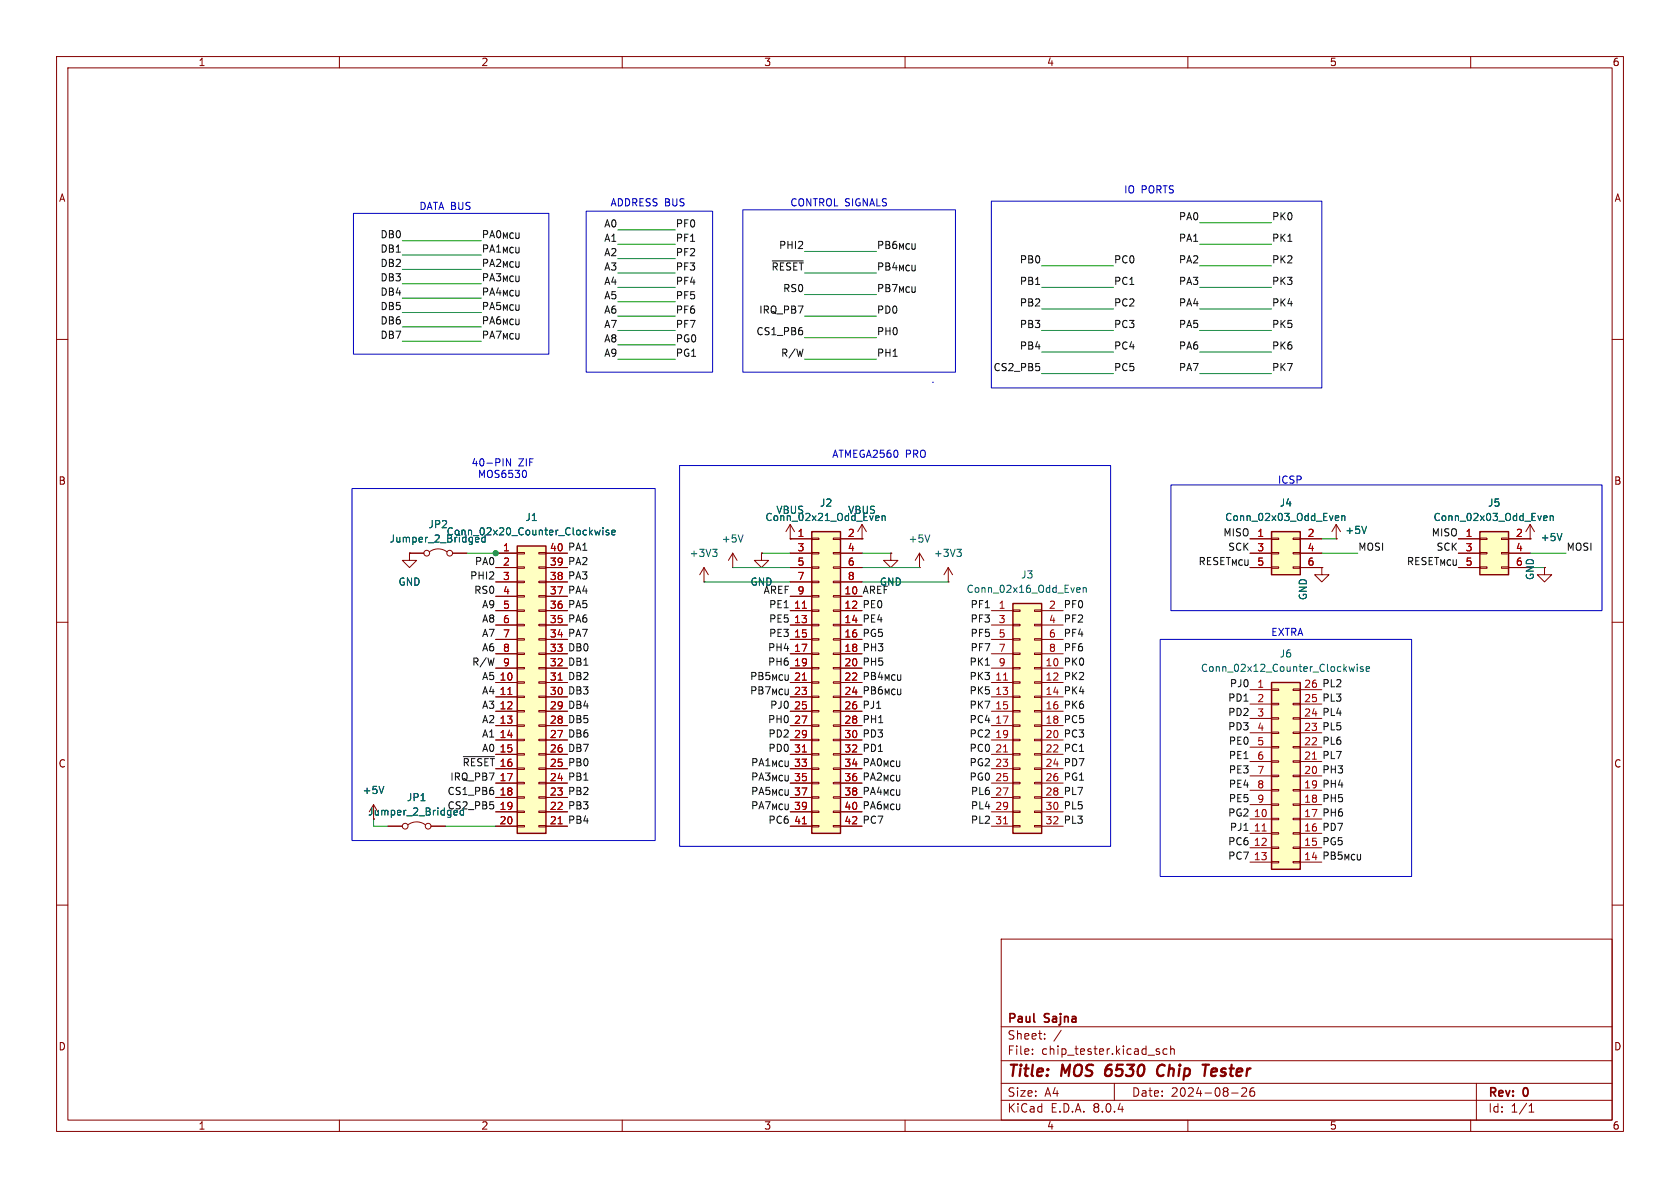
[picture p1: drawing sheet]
<svg xmlns="http://www.w3.org/2000/svg" width="297mm" height="210mm" viewBox="0 0 297 210" stroke-linecap="round" stroke-linejoin="round" font-family="sans-serif">
<g fill="none" stroke="#840000" stroke-width=".18">
<path d="M10 10h277v190h-277zM12 12h273v186h-273zM60 10v2M110 10v2M160 10v2M210 10v2M260 10v2M10 60h2M285 60h2M162.6 97.8l.7 1.3M162.6 97.8v2.5M162.6 97.8l-.8 1.3"/>
<path d="M10 110h2M162.6 100.3h.1M167.6 102.9h.1M167.6 100.3l.8 1.3M167.6 100.3v2.6M167.6 100.3l-.7 1.3M285 110h2M10 160h2M285 160h2M177 166h108v32h-108zM60 198v2M110 198v2"/>
<path d="M160 198v2M177 194.5h108M177 191.5h108M177 187.5h108M177 181.5h108M182.5 186.3v.1M182.5 185.5v.1M184.7 183.6v.1M184.7 182.8v.1M187.6 182.1l-1.3 2M197 191.5v3M204.6 185.9l.4 .1v.2l-.2 .2h-.3"/>
<path d="M204.6 185.4l.4 .1M206.3 185.5l-.4-.1-.3 .3v.4l.1 .2h.6M207 185.5l.2-.1 .3 .1 .1 .9M207 184.9v1.5M210 198v2M217.7 193.2h1.2M219.5 192.4l.6-.1 .2 .1 .1 .3-.9 1.1h.9M221.7 192.3a.59 .59 0 0 0-.7 .6v.6l.1 .2 .4 .1 .2-.1 .1-.5-.1-.3h-.5l-.2 .3M260 198v2M261 191.5v6.5M270.3 196.6h.9M270.3 195.5l.4-.4v1.5"/>
</g>
<path d="M195.6 188.7l-.3 1.1 .4 .4M195.6 189.1l-.2 .3M205.6 188.2a1.13 1.13 0 0 0-1 .7 1.13 1.13 0 0 0 .2 1.2l.3 .1 .5-.1M212.6 188.2h1.1M214.9 188.9l-.6 .1-.2 .9 .2 .3h.4M215.1 189.4l-1 .1" fill="none" stroke="#840000" stroke-width=".4"/>
<path d="M164.4 94.6l-.4 1.2M169.2 97.1h.7l-.4 .5M169.7 97.6l.2 .2v.3l-.2 .3" fill="none" stroke="#006464" stroke-width=".18"/>
<path d="M143.5 94h5.1v53.3h-5.1z" fill="#ffffc2"/>
<g fill="none" stroke="#840000" stroke-width=".18">
<path d="M139.7 95.3h3.8M139.7 97.8h3.8M143.5 97.7h1.3v.2h-1.3zM143.5 95.1h1.3v.3h-1.3zM147.3 97.7h1.3v.2h-1.3zM147.3 95.1h1.3v.3h-1.3zM148.6 95.3h3.8M148.6 97.8h3.8M139.7 105.4h3.8M139.7 108h3.8M139.7 110.5h3.8M139.7 113h3.8"/>
<path d="M139.7 115.6h3.8M139.7 118.1h3.8M139.7 100.3h3.8M139.7 102.9h3.8M143.5 118h1.3v.2h-1.3zM143.5 115.4h1.3v.3h-1.3zM143.5 112.9h1.3v.3h-1.3zM143.5 110.4h1.3v.2h-1.3zM143.5 107.8h1.3v.3h-1.3zM143.5 105.3h1.3v.2h-1.3zM143.5 102.7h1.3v.3h-1.3zM143.5 100.2h1.3v.3h-1.3z"/>
<path d="M147.3 118h1.3v.2h-1.3zM147.3 115.4h1.3v.3h-1.3zM147.3 112.9h1.3v.3h-1.3zM147.3 110.4h1.3v.2h-1.3zM147.3 107.8h1.3v.3h-1.3zM147.3 105.3h1.3v.2h-1.3zM147.3 102.7h1.3v.3h-1.3zM147.3 100.2h1.3v.3h-1.3zM148.6 105.4h3.8M148.6 108h3.8M148.6 110.5h3.8M148.6 113h3.8"/>
<path d="M148.6 115.6h3.8M148.6 118.1h3.8M148.6 100.3h3.8M148.6 102.9h3.8M139.7 120.7h3.8M139.7 123.2h3.8M139.7 125.7h3.8M139.7 128.3h3.8M139.7 130.8h3.8M139.7 133.4h3.8M139.7 135.9h3.8M139.7 138.4h3.8"/>
<path d="M143.5 138.3h1.3v.3h-1.3zM143.5 135.8h1.3v.2h-1.3zM143.5 133.2h1.3v.3h-1.3zM143.5 130.7h1.3v.2h-1.3zM143.5 128.1h1.3v.3h-1.3zM143.5 125.6h1.3v.3h-1.3zM143.5 123.1h1.3v.2h-1.3zM143.5 120.5h1.3v.3h-1.3zM147.3 138.3h1.3v.3h-1.3zM147.3 135.8h1.3v.2h-1.3zM147.3 133.2h1.3v.3h-1.3zM147.3 130.7h1.3v.2h-1.3z"/>
<path d="M147.3 128.1h1.3v.3h-1.3zM147.3 125.6h1.3v.3h-1.3zM147.3 123.1h1.3v.2h-1.3zM147.3 120.5h1.3v.3h-1.3zM148.6 120.7h3.8M148.6 123.2h3.8M148.6 125.7h3.8M148.6 128.3h3.8M148.6 130.8h3.8M148.6 133.4h3.8M148.6 135.9h3.8M148.6 138.4h3.8"/>
<path d="M139.7 141h3.8M139.7 143.5h3.8M139.7 146.1h3.8M143.5 145.9h1.3v.3h-1.3zM143.5 143.4h1.3v.2h-1.3zM143.5 140.8h1.3v.3h-1.3zM147.3 145.9h1.3v.3h-1.3zM147.3 143.4h1.3v.2h-1.3zM147.3 140.8h1.3v.3h-1.3zM148.6 141h3.8M148.6 143.5h3.8M148.6 146.1h3.8"/>
</g>
<path d="M143.5 94h5.1v53.3h-5.1z" fill="none" stroke="#840000" stroke-width=".25"/>
<path d="M141.8 107.5h.8M141.8 120.2h.8M141.8 132.9h.8M141.8 145.6h.8" fill="none" stroke="#a90000" stroke-width=".18"/>
<path d="M155 91.2h.3l.1 .3-.6 .1M155.3 92h-.3M155.9 91.3l.2-.1h.3l.1 .8M155.9 91.2v.8" fill="none" stroke="#006464" stroke-width=".18"/>
<path d="M179.1 106.7h5v40.6h-5z" fill="#ffffc2"/>
<g fill="none" stroke="#840000" stroke-width=".18">
<path d="M157.5 97.8v1.3h-1.3l1.3 1.2 1.2-1.2h-1.2M157.5 97.8h.1M175.3 108h3.8M175.3 118.1h3.8M175.3 110.5h3.8M175.3 113h3.8M175.3 115.6h3.8M179.1 118h1.2v.2h-1.2zM179.1 115.4h1.2v.3h-1.2zM179.1 112.9h1.2v.3h-1.2zM179.1 110.4h1.2v.2h-1.2zM179.1 107.8h1.2v.3h-1.2z"/>
<path d="M182.9 118h1.2v.2h-1.2zM182.9 115.4h1.2v.3h-1.2zM182.9 112.9h1.2v.3h-1.2zM182.9 110.4h1.2v.2h-1.2zM182.9 107.8h1.2v.3h-1.2zM184.1 108h3.9M184.1 118.1h3.9M184.1 110.5h3.9M184.1 113h3.9M184.1 115.6h3.9M273 100.3v1.3h1.3l-1.3 1.3-1.2-1.3h1.2M273 100.3h.1"/>
<path d="M175.3 120.7h3.8M175.3 123.2h3.8M175.3 125.7h3.8M175.3 128.3h3.8M175.3 130.8h3.8M175.3 133.4h3.8M175.3 135.9h3.8M175.3 138.4h3.8M179.1 138.3h1.2v.3h-1.2zM179.1 135.8h1.2v.2h-1.2zM179.1 133.2h1.2v.3h-1.2zM179.1 130.7h1.2v.2h-1.2z"/>
<path d="M179.1 128.1h1.2v.3h-1.2zM179.1 125.6h1.2v.3h-1.2zM179.1 123.1h1.2v.2h-1.2zM179.1 120.5h1.2v.3h-1.2zM182.9 138.3h1.2v.3h-1.2zM182.9 135.8h1.2v.2h-1.2zM182.9 133.2h1.2v.3h-1.2zM182.9 130.7h1.2v.2h-1.2zM182.9 128.1h1.2v.3h-1.2zM182.9 125.6h1.2v.3h-1.2zM182.9 123.1h1.2v.2h-1.2zM182.9 120.5h1.2v.3h-1.2z"/>
<path d="M184.1 120.7h3.9M184.1 123.2h3.9M184.1 125.7h3.9M184.1 128.3h3.9M184.1 130.8h3.9M184.1 133.4h3.9M184.1 135.9h3.9M184.1 138.4h3.9M175.3 141h3.8M175.3 143.5h3.8M175.3 146.1h3.8M179.1 145.9h1.2v.3h-1.2z"/>
<path d="M179.1 143.4h1.2v.2h-1.2zM179.1 140.8h1.2v.3h-1.2zM182.9 145.9h1.2v.3h-1.2zM182.9 143.4h1.2v.2h-1.2zM182.9 140.8h1.2v.3h-1.2zM184.1 141h3.9M184.1 143.5h3.9M184.1 146.1h3.9"/>
</g>
<path d="M179.1 106.7h5v40.6h-5z" fill="none" stroke="#840000" stroke-width=".25"/>
<path d="M177.4 120.2h.7M177.4 132.9h.7M177.4 145.6h.7" fill="none" stroke="#a90000" stroke-width=".18"/>
<path d="M190.5 103.9h.4l.1 .3-.7 .1M190.9 104.7h-.4M191.5 104l.2-.1h.3v.8M191.5 103.9v.8" fill="none" stroke="#006464" stroke-width=".18"/>
<path d="M261.6 94h5.1v7.6h-5.1z" fill="#ffffc2"/>
<g fill="none" stroke="#840000" stroke-width=".18">
<path d="M257.8 95.3h3.8M257.8 97.8h3.8M261.6 97.7h1.3v.2h-1.3zM261.6 95.1h1.3v.3h-1.3zM265.4 97.7h1.3v.2h-1.3zM265.4 95.1h1.3v.3h-1.3zM266.7 95.3h3.8M266.7 97.8h3.8M270.5 95.3h.1M270.5 92.7l-.8 1.3M270.5 92.7v2.6M270.5 92.7l.8 1.3"/>
<path d="M257.8 100.3h3.8M261.6 100.2h1.3v.3h-1.3zM265.4 100.2h1.3v.3h-1.3zM266.7 100.3h3.8M66 142.2l-.7 1.3M66 142.2v2.6M66 142.2l.8 1.3"/>
</g>
<path d="M261.6 94h5.1v7.6h-5.1z" fill="none" stroke="#840000" stroke-width=".25"/>
<path d="M273.1 91.2h.3l.1 .3-.6 .1M273.4 92h-.3M274 91.3l.2-.1h.3l.1 .8M274 91.2v.8M276.1 94.3l-.4 1.3M67.9 139l-.5 1.3" fill="none" stroke="#006464" stroke-width=".18"/>
<path d="M91.4 96.5h5.1v50.8h-5.1z" fill="#ffffc2"/>
<g fill="none" stroke="#840000" stroke-width=".18">
<path d="M72.4 97.8v1.3h1.3l-1.3 1.2-1.3-1.2h1.3M72.4 97.8h.1M72.4 97.8h2.5M75.9 97.5a2.54 2.54 0 0 1 3.1 0M80 97.8h2.5M87.6 97.8h3.8M91.4 97.7h1.3v.2h-1.3zM95.2 97.7h1.3v.2h-1.3zM96.5 97.8h3.8M87.6 100.3h3.8M87.6 102.9h3.8M87.6 118.1h3.8"/>
<path d="M87.6 115.6h3.8M87.6 113h3.8M87.6 110.5h3.8M87.6 108h3.8M87.6 105.4h3.8M91.4 118h1.3v.2h-1.3zM91.4 115.4h1.3v.3h-1.3zM91.4 112.9h1.3v.3h-1.3zM91.4 110.4h1.3v.2h-1.3zM91.4 107.8h1.3v.3h-1.3zM91.4 105.3h1.3v.2h-1.3zM91.4 102.7h1.3v.3h-1.3z"/>
<path d="M91.4 100.2h1.3v.3h-1.3zM95.2 118h1.3v.2h-1.3zM95.2 115.4h1.3v.3h-1.3zM95.2 112.9h1.3v.3h-1.3zM95.2 110.4h1.3v.2h-1.3zM95.2 107.8h1.3v.3h-1.3zM95.2 105.3h1.3v.2h-1.3zM95.2 102.7h1.3v.3h-1.3zM95.2 100.2h1.3v.3h-1.3zM96.5 100.3h3.8M96.5 102.9h3.8M96.5 118.1h3.8"/>
<path d="M96.5 115.6h3.8M96.5 113h3.8M96.5 110.5h3.8M96.5 108h3.8M96.5 105.4h3.8M87.6 120.7h3.8M87.6 123.2h3.8M87.6 125.7h3.8M87.6 128.3h3.8M87.6 130.8h3.8M87.6 133.4h3.8M87.6 135.9h3.8"/>
<path d="M87.6 138.4h3.8M91.4 138.3h1.3v.3h-1.3zM91.4 135.8h1.3v.2h-1.3zM91.4 133.2h1.3v.3h-1.3zM91.4 130.7h1.3v.2h-1.3zM91.4 128.1h1.3v.3h-1.3zM91.4 125.6h1.3v.3h-1.3zM91.4 123.1h1.3v.2h-1.3zM91.4 120.5h1.3v.3h-1.3zM95.2 138.3h1.3v.3h-1.3zM95.2 135.8h1.3v.2h-1.3zM95.2 133.2h1.3v.3h-1.3z"/>
<path d="M95.2 130.7h1.3v.2h-1.3zM95.2 128.1h1.3v.3h-1.3zM95.2 125.6h1.3v.3h-1.3zM95.2 123.1h1.3v.2h-1.3zM95.2 120.5h1.3v.3h-1.3zM96.5 120.7h3.8M96.5 123.2h3.8M96.5 125.7h3.8M96.5 128.3h3.8M96.5 130.8h3.8M96.5 133.4h3.8M96.5 135.9h3.8"/>
<path d="M96.5 138.4h3.8M87.6 141h3.8M87.6 143.5h3.8M87.6 146.1h3.8M91.4 145.9h1.3v.3h-1.3zM91.4 143.4h1.3v.2h-1.3zM91.4 140.8h1.3v.3h-1.3zM95.2 145.9h1.3v.3h-1.3zM95.2 143.4h1.3v.2h-1.3zM95.2 140.8h1.3v.3h-1.3zM96.5 141h3.8M96.5 143.5h3.8"/>
<path d="M96.5 146.1h3.8"/>
<circle cx="75.4" cy="97.8" r=".51"/>
<circle cx="79.5" cy="97.8" r=".51"/>
</g>
<path d="M91.4 96.5h5.1v50.8h-5.1z" fill="none" stroke="#840000" stroke-width=".25"/>
<path d="M89.8 122.8h.7M98.7 120.2h.7M98.7 145.6h.7" fill="none" stroke="#a90000" stroke-width=".18"/>
<path d="M84.1 95.8h.5M85.2 95.6l.2 .2h.4M85.8 94.6v1.2M106.1 93.7l-.2 .9-.3-.6M106.6 93.3v.1M106.6 93.7v.9M107.6 93.8l-.3-.1-.2 .2 .1 .2 .4 .1v.3h-.5M108.2 94.1l.6-.1-.1-.2-.4-.1-.1 .2v.6h.5" fill="none" stroke="#006464" stroke-width=".18"/>
<path d="M224.8 94h5.1v7.6h-5.1z" fill="#ffffc2"/>
<g fill="none" stroke="#840000" stroke-width=".18">
<path d="M129.5 97.8l-.7 1.3M129.5 97.8v2.5M129.5 97.8l.8 1.3M134.6 97.8v1.3h1.3l-1.3 1.2-1.3-1.2h1.3M134.6 97.8h.1M139.7 95.3h.1M139.7 92.7l-.8 1.3M139.7 92.7v2.6M139.7 92.7l.8 1.3M152.4 95.3h.1M152.4 92.7l.8 1.3M152.4 92.7v2.6"/>
<path d="M152.4 92.7l-.8 1.3M221 95.3h3.8M221 97.8h3.8M224.8 97.7h1.3v.2h-1.3zM224.8 95.1h1.3v.3h-1.3zM228.6 97.7h1.3v.2h-1.3zM228.6 95.1h1.3v.3h-1.3zM229.9 95.3h3.8M229.9 97.8h3.8M236.2 95.3h.1M236.2 92.7l-.7 1.3M236.2 92.7v2.6"/>
<path d="M236.2 92.7l.8 1.3M124.5 102.9h.1M124.5 100.3l-.8 1.3M124.5 100.3v2.6M124.5 100.3l.7 1.3M129.5 100.3h.1M221 100.3h3.8M224.8 100.2h1.3v.3h-1.3zM228.6 100.2h1.3v.3h-1.3zM229.9 100.3h3.8M233.7 100.3v1.3h1.2l-1.2 1.3-1.3-1.3h1.3M233.7 100.3h.1"/>
<path d="M68.6 146.1h2.5M72.1 145.8a2.54 2.54 0 0 1 3.1 0M76.2 146.1h2.5"/>
<circle cx="71.6" cy="146.1" r=".51"/>
<circle cx="75.7" cy="146.1" r=".51"/>
</g>
<path d="M224.8 94h5.1v7.6h-5.1z" fill="none" stroke="#840000" stroke-width=".25"/>
<path d="M126 97.1h.8l-.5 .5M126.5 97.6l.3 .2v.3l-.3 .3M131.4 94.6l-.5 1.2M236.2 91.2h.4l.1 .3-.6 .1M236.6 92h-.4M237.2 91.3l.2-.1h.3l.1 .8M237.2 91.2v.8M241.6 93l-.4 1.3M80.3 144h.5M81.4 144l.2 .1 .3-.1M81.9 142.8v1.3" fill="none" stroke="#006464" stroke-width=".18"/>
<path d="M224.8 120.7h5.1v33h-5.1z" fill="#ffffc2"/>
<g fill="none" stroke="#840000" stroke-width=".18">
<path d="M72.4 97.8h.1M72.4 97.8h2.5M80 97.8h2.5M87.6 97.8h3.8M96.5 97.8h3.8M134.6 97.8h.1M139.7 95.3h.1M139.7 97.8h3.8M139.7 95.3h3.8M148.6 97.8h3.8M148.6 95.3h3.8M152.4 95.3h.1"/>
<path d="M157.5 97.8h.1M221 97.8h3.8M221 95.3h3.8M229.9 97.8h3.8M229.9 95.3h3.8M236.2 95.3h.1M257.8 97.8h3.8M257.8 95.3h3.8M266.7 97.8h3.8M266.7 95.3h3.8M270.5 95.3h.1M87.6 100.3h3.8"/>
<path d="M87.6 102.9h3.8M87.6 118.1h3.8M87.6 115.6h3.8M87.6 113h3.8M87.6 110.5h3.8M87.6 108h3.8M87.6 105.4h3.8M96.5 100.3h3.8M96.5 102.9h3.8M96.5 118.1h3.8M96.5 115.6h3.8M96.5 113h3.8"/>
<path d="M96.5 110.5h3.8M96.5 108h3.8M96.5 105.4h3.8M139.7 100.3h3.8M139.7 102.9h3.8M139.7 118.1h3.8M139.7 115.6h3.8M139.7 113h3.8M139.7 110.5h3.8M139.7 108h3.8M139.7 105.4h3.8M148.6 100.3h3.8"/>
<path d="M148.6 102.9h3.8M148.6 118.1h3.8M148.6 115.6h3.8M148.6 113h3.8M148.6 110.5h3.8M148.6 108h3.8M148.6 105.4h3.8M221 100.3h3.8M229.9 100.3h3.8M233.7 100.3h.1M257.8 100.3h3.8M266.7 100.3h3.8"/>
<path d="M273 100.3h.1M87.6 120.7h3.8M87.6 123.2h3.8M87.6 125.7h3.8M87.6 128.3h3.8M87.6 130.8h3.8M87.6 133.4h3.8M87.6 135.9h3.8M87.6 138.4h3.8M96.5 120.7h3.8M96.5 123.2h3.8M96.5 125.7h3.8"/>
<path d="M96.5 128.3h3.8M96.5 130.8h3.8M96.5 133.4h3.8M96.5 135.9h3.8M96.5 138.4h3.8M139.7 120.7h3.8M139.7 123.2h3.8M139.7 125.7h3.8M139.7 128.3h3.8M139.7 130.8h3.8M139.7 133.4h3.8M139.7 135.9h3.8"/>
<path d="M139.7 138.4h3.8M148.6 120.7h3.8M148.6 123.2h3.8M148.6 125.7h3.8M148.6 128.3h3.8M148.6 130.8h3.8M148.6 133.4h3.8M148.6 135.9h3.8M148.6 138.4h3.8M221 121.9h3.8M221 139.7h3.8M221 124.5h3.8"/>
<path d="M221 137.2h3.8M221 134.6h3.8M221 132.1h3.8M221 129.5h3.8M221 127h3.8M224.8 139.6h1.3v.2h-1.3zM224.8 137h1.3v.3h-1.3zM224.8 134.5h1.3v.2h-1.3zM224.8 132h1.3v.2h-1.3zM224.8 129.4h1.3v.3h-1.3zM224.8 126.9h1.3v.2h-1.3zM224.8 124.3h1.3v.3h-1.3z"/>
<path d="M224.8 121.8h1.3v.2h-1.3zM228.6 139.6h1.3v.2h-1.3zM228.6 137h1.3v.3h-1.3zM228.6 134.5h1.3v.2h-1.3zM228.6 132h1.3v.2h-1.3zM228.6 129.4h1.3v.3h-1.3zM228.6 126.9h1.3v.2h-1.3zM228.6 124.3h1.3v.3h-1.3zM228.6 121.8h1.3v.2h-1.3zM229.9 121.9h3.8M229.9 139.7h3.8M229.9 124.5h3.8"/>
<path d="M229.9 137.2h3.8M229.9 134.6h3.8M229.9 132.1h3.8M229.9 129.5h3.8M229.9 127h3.8M68.6 146.1h2.5M76.2 146.1h2.5M87.6 146.1h3.8M87.6 141h3.8M87.6 143.5h3.8M96.5 146.1h3.8M96.5 141h3.8"/>
<path d="M96.5 143.5h3.8M139.7 146.1h3.8M139.7 141h3.8M139.7 143.5h3.8M148.6 146.1h3.8M148.6 141h3.8M148.6 143.5h3.8M221 144.8h3.8M221 147.3h3.8M221 149.9h3.8M221 152.4h3.8M221 142.2h3.8"/>
<path d="M224.8 152.3h1.3v.2h-1.3zM224.8 149.7h1.3v.3h-1.3zM224.8 147.2h1.3v.2h-1.3zM224.8 144.7h1.3v.2h-1.3zM224.8 142.1h1.3v.3h-1.3zM228.6 152.3h1.3v.2h-1.3zM228.6 149.7h1.3v.3h-1.3zM228.6 147.2h1.3v.2h-1.3zM228.6 144.7h1.3v.2h-1.3zM228.6 142.1h1.3v.3h-1.3zM229.9 144.8h3.8M229.9 147.3h3.8"/>
<path d="M229.9 149.9h3.8M229.9 152.4h3.8M229.9 142.2h3.8"/>
</g>
<path d="M224.8 120.7h5.1v33h-5.1z" fill="none" stroke="#840000" stroke-width=".25"/>
<path d="M141.8 107.5h.8M89.8 122.8h.7M98.7 120.2h.7M141.8 120.2h.8M141.8 132.9h.8M232 134.2h.7M98.7 145.6h.7M141.8 145.6h.8M223.1 146.9h.8" fill="none" stroke="#a90000" stroke-width=".18"/>
<g fill="none" stroke="#006464" stroke-width=".18">
<path d="M84.1 95.8h.5M85.2 95.6l.2 .2h.4M85.8 94.6v1.2M106.1 93.7l-.2 .9-.3-.6M106.6 93.3v.1M106.6 93.7v.9M107.6 93.8l-.3-.1-.2 .2 .1 .2 .4 .1v.3h-.5M108.2 94.1l.6-.1-.1-.2-.4-.1-.1 .2v.6h.5M155 91.2h.3l.1 .3-.6 .1M155.3 92h-.3M155.9 91.3l.2-.1h.3l.1 .8M155.9 91.2v.8"/>
<path d="M236.2 91.2h.4l.1 .3-.6 .1M236.6 92h-.4M237.2 91.3l.2-.1h.3l.1 .8M237.2 91.2v.8M241.6 93l-.4 1.3M273.1 91.2h.3l.1 .3-.6 .1M273.4 92h-.3M274 91.3l.2-.1h.3l.1 .8M274 91.2v.8M276.1 94.3l-.4 1.3M239.5 117.8l-.3 .9-.2-.6M239.9 117.4v.1"/>
<path d="M239.9 117.8v.9M241 117.9l-.3-.1-.2 .2v.2l.5 .1v.3h-.5M241.5 118.3l.6-.2v-.2l-.4-.1-.2 .2 .1 .6h.5M67.9 139l-.5 1.3M80.3 144h.5M81.4 144l.2 .1 .3-.1M81.9 142.8v1.3"/>
</g>
<path d="M136.5 46.1h5.5M81.9 133.8h5.5" fill="none" stroke="#0f0f0f" stroke-width=".18"/>
<path d="M62.5 37.7h34.5v24.9h-34.5zM103.6 37.3h22.4v28.5h-22.4zM131.3 37.1h37.6v28.7h-37.6zM175.3 35.6h58.4v33h-58.4zM164.8 67.6h.1M62.2 86.4h53.6v62.2h-53.6zM90.3 81.1v1.3l-.8-1.3v1.3M93 83.3l.1 .6-.2 .4M120.1 82.3h76.2v67.3h-76.2zM207 85.7h76.2v22.3h-76.2zM205.1 113h44.5v41.9h-44.5z" fill="none" stroke="#0000c2" stroke-width=".18"/>
<g fill="none" stroke="#009600" stroke-width=".18">
<path d="M212.1 39.4h12.7M71.1 57.8h14M71.1 50.2h14M71.1 52.7h14M71.1 47.6h14M71.1 45.1h14M71.1 42.5h14M71.1 55.2h14M109.2 58.4h10.2M109.2 55.9h10.2M109.2 40.6h10.2M109.2 53.3h10.2"/>
<path d="M109.2 43.2h10.2M109.2 45.7h10.2M109.2 48.3h10.2M109.2 50.8h10.2M142.2 55.9h12.7M142.2 48.3h12.7M142.2 44.5h12.7M142.2 52.1h12.7M142.2 59.7h12.7M184.1 58.4h12.7M184.1 54.6h12.7M184.1 50.8h12.7"/>
<path d="M184.1 47h12.7M212.1 58.4h12.7M212.1 43.2h12.7M212.1 54.6h12.7M212.1 50.8h12.7M212.1 47h12.7M71.1 60.3h14M109.2 63.5h10.2M109.2 61h10.2M142.2 63.5h12.7M184.1 66h12.7M184.1 62.2h12.7"/>
<path d="M212.1 66h12.7M212.1 62.2h12.7M82.5 97.8h8.9M134.6 97.8h5.1M152.4 97.8h5.1M233.7 97.8h6.3M233.7 95.3h2.5M270.5 97.8h6.4M124.5 102.9h15.2M129.5 100.3h10.2M152.4 102.9h15.2M152.4 100.3h10.2"/>
<path d="M270.5 100.3h2.5M66 144.8v1.3h2.6M78.7 146.1h8.9"/>
</g>
<circle cx="87.6" cy="97.8" r=".46" fill="#009600" stroke="#009600" stroke-width=".18"/>
<g font-size="2.8" fill="#840000">
<text x="178" y="190.9">Title:</text>
<text x="187.7" y="190.9">MOS</text>
<text x="196.3" y="190.9">6530</text>
<text x="206.2" y="190.9">Chip</text>
<text x="215.1" y="190.9">Tester</text>
</g>
<g font-size="2.1" fill="#840000">
<text x="178" y="184">Sheet:</text>
<text x="178" y="181.2">Paul</text>
<text x="184.7" y="181.2">Sajna</text>
<text x="178" y="186.7">File:</text>
<text x="184.1" y="186.7">chip_tester.kicad_sch</text>
<text x="178" y="196.9">KiCad</text>
<text x="178" y="194.1">Size:</text>
<text x="184.7" y="194.1">A4</text>
<text x="185.7" y="196.9">E.D.A.</text>
<text x="193.3" y="196.9">8.0.4</text>
<text x="200" y="194.1">Date:</text>
<text x="207" y="194.1">2024-08-26</text>
<text x="263" y="194.3">Rev:</text>
<text x="263" y="196.9">Id:</text>
<text x="267.1" y="196.9">1/1</text>
<text x="269.4" y="194.3">0</text>
</g>
<g font-size="1.8" fill="#840000">
<text x="35" y="11.9">1</text>
<text x="85" y="11.9">2</text>
<text x="135" y="11.9">3</text>
<text x="185" y="11.9">4</text>
<text x="235" y="11.9">5</text>
<text x="285" y="11.9">6</text>
<text x="10.3" y="35.9">A</text>
<text x="285.3" y="35.9">A</text>
<text x="10.3" y="85.9">B</text>
<text x="285.3" y="85.9">B</text>
<text x="10.3" y="135.9">C</text>
<text x="285.3" y="135.9">C</text>
<text x="65" y="144.4">Jumper_2_Bridged</text>
<text x="10.3" y="185.9">D</text>
<text x="285.3" y="185.9">D</text>
<text x="35" y="199.9">1</text>
<text x="85" y="199.9">2</text>
<text x="135" y="199.9">3</text>
<text x="185" y="199.9">4</text>
<text x="235" y="199.9">5</text>
<text x="285" y="199.9">6</text>
</g>
<g font-size="1.8" fill="#0000c2">
<text x="198.6" y="34.4">IO PORTS</text>
<text x="74" y="37.3">DATA BUS</text>
<text x="107.8" y="36.7">ADDRESS BUS</text>
<text x="139.6" y="36.7">CONTROL SIGNALS</text>
<text x="83.3" y="82.6">40-PIN</text>
<text x="91.6" y="82.6">ZIF</text>
<text x="147" y="81.1">ATMEGA2560</text>
<text x="160" y="81.1">PRO</text>
<text x="84.4" y="84.7">MOS6530</text>
<text x="225.8" y="85.7">ICSP</text>
<text x="224.6" y="112.6">EXTRA</text>
</g>
<g font-size="1.8" fill="#0f0f0f">
<text x="106.7" y="40.3">A0</text>
<text x="119.4" y="40.3">PF0</text>
<text x="208.3" y="39">PA0</text>
<text x="224.8" y="39">PK0</text>
<text x="67.2" y="47.3">DB2</text>
<text x="67.2" y="42.2">DB0</text>
<text x="67.2" y="44.7">DB1</text>
<text x="85.1" y="44.7">PA1_{MCU}</text>
<text x="85.1" y="47.3">PA2_{MCU}</text>
<text x="85.1" y="42.2">PA0_{MCU}</text>
<text x="106.7" y="45.4">A2</text>
<text x="106.7" y="47.9">A3</text>
<text x="106.7" y="42.8">A1</text>
<text x="119.4" y="45.4">PF2</text>
<text x="119.4" y="42.8">PF1</text>
<text x="119.4" y="47.9">PF3</text>
<text x="136.3" y="47.9">~{RESET}</text>
<text x="137.6" y="44.1">PHI2</text>
<text x="154.9" y="47.9">PB4_{MCU}</text>
<text x="154.9" y="44.1">PB6_{MCU}</text>
<text x="180.2" y="46.6">PB0</text>
<text x="196.8" y="46.6">PC0</text>
<text x="208.3" y="42.8">PA1</text>
<text x="208.3" y="46.6">PA2</text>
<text x="224.8" y="46.6">PK2</text>
<text x="224.8" y="42.8">PK1</text>
<text x="67.2" y="52.4">DB4</text>
<text x="67.2" y="49.8">DB3</text>
<text x="85.1" y="49.8">PA3_{MCU}</text>
<text x="85.1" y="52.4">PA4_{MCU}</text>
<text x="106.7" y="53">A5</text>
<text x="106.7" y="50.5">A4</text>
<text x="119.4" y="53">PF5</text>
<text x="119.4" y="50.5">PF4</text>
<text x="138.3" y="51.7">RS0</text>
<text x="154.9" y="51.7">PB7_{MCU}</text>
<text x="180.2" y="50.5">PB1</text>
<text x="196.8" y="50.5">PC1</text>
<text x="208.3" y="50.5">PA3</text>
<text x="224.8" y="50.5">PK3</text>
<text x="67.2" y="57.4">DB6</text>
<text x="67.2" y="60">DB7</text>
<text x="67.2" y="54.9">DB5</text>
<text x="85.1" y="60">PA7_{MCU}</text>
<text x="85.1" y="57.4">PA6_{MCU}</text>
<text x="85.1" y="54.9">PA5_{MCU}</text>
<text x="106.7" y="55.5">A6</text>
<text x="106.7" y="58.1">A7</text>
<text x="119.4" y="55.5">PF6</text>
<text x="119.4" y="58.1">PF7</text>
<text x="133.6" y="59.3">CS1_PB6</text>
<text x="134.1" y="55.5">IRQ_PB7</text>
<text x="154.9" y="59.3">PH0</text>
<text x="154.9" y="55.5">PD0</text>
<text x="180.2" y="58.1">PB3</text>
<text x="180.2" y="54.3">PB2</text>
<text x="196.8" y="54.3">PC2</text>
<text x="196.8" y="58.1">PC3</text>
<text x="208.3" y="58.1">PA5</text>
<text x="208.3" y="54.3">PA4</text>
<text x="224.8" y="54.3">PK4</text>
<text x="224.8" y="58.1">PK5</text>
<text x="106.7" y="63.2">A9</text>
<text x="106.7" y="60.6">A8</text>
<text x="119.4" y="60.6">PG0</text>
<text x="119.4" y="63.2">PG1</text>
<text x="138" y="63.2">R/W</text>
<text x="154.9" y="63.2">PH1</text>
<text x="175.5" y="65.7">CS2_PB5</text>
<text x="180.2" y="61.9">PB4</text>
<text x="196.8" y="65.7">PC5</text>
<text x="196.8" y="61.9">PC4</text>
<text x="208.3" y="65.7">PA7</text>
<text x="208.3" y="61.9">PA6</text>
<text x="224.8" y="65.7">PK7</text>
<text x="224.8" y="61.9">PK6</text>
<text x="216.2" y="94.9">MISO</text>
<text x="253" y="94.9">MISO</text>
<text x="83.9" y="100">PA0</text>
<text x="100.3" y="100">PA2</text>
<text x="100.3" y="97.4">PA1</text>
<text x="211.7" y="100">RESET_{MCU}</text>
<text x="217" y="97.4">SCK</text>
<text x="240" y="97.4">MOSI</text>
<text x="248.6" y="100">RESET_{MCU}</text>
<text x="253.9" y="97.4">SCK</text>
<text x="276.9" y="97.4">MOSI</text>
<text x="83" y="102.5">PHI2</text>
<text x="83.7" y="105.1">RS0</text>
<text x="85.1" y="107.6">A9</text>
<text x="100.3" y="105.1">PA4</text>
<text x="100.3" y="107.6">PA5</text>
<text x="100.3" y="102.5">PA3</text>
<text x="134.9" y="105.1">AREF</text>
<text x="135.9" y="107.6">PE1</text>
<text x="152.4" y="105.1">AREF</text>
<text x="152.4" y="107.6">PE0</text>
<text x="171.5" y="107.6">PF1</text>
<text x="188" y="107.6">PF0</text>
<text x="85.1" y="110.1">A8</text>
<text x="85.1" y="112.7">A7</text>
<text x="100.3" y="112.7">PA7</text>
<text x="100.3" y="110.1">PA6</text>
<text x="135.9" y="110.1">PE5</text>
<text x="135.9" y="112.7">PE3</text>
<text x="152.4" y="112.7">PG5</text>
<text x="152.4" y="110.1">PE4</text>
<text x="171.5" y="110.1">PF3</text>
<text x="171.5" y="112.7">PF5</text>
<text x="188" y="110.1">PF2</text>
<text x="188" y="112.7">PF4</text>
<text x="83.4" y="117.8">R/W</text>
<text x="85.1" y="115.2">A6</text>
<text x="100.3" y="115.2">DB0</text>
<text x="100.3" y="117.8">DB1</text>
<text x="135.7" y="115.2">PH4</text>
<text x="135.7" y="117.8">PH6</text>
<text x="152.4" y="117.8">PH5</text>
<text x="152.4" y="115.2">PH3</text>
<text x="171.3" y="117.8">PK1</text>
<text x="171.5" y="115.2">PF7</text>
<text x="188" y="115.2">PF6</text>
<text x="188" y="117.8">PK0</text>
<text x="85.1" y="120.3">A5</text>
<text x="85.1" y="122.8">A4</text>
<text x="85.1" y="125.4">A3</text>
<text x="100.3" y="122.8">DB3</text>
<text x="100.3" y="120.3">DB2</text>
<text x="100.3" y="125.4">DB4</text>
<text x="132.5" y="120.3">PB5_{MCU}</text>
<text x="132.5" y="122.8">PB7_{MCU}</text>
<text x="136" y="125.4">PJ0</text>
<text x="152.4" y="125.4">PJ1</text>
<text x="152.4" y="122.8">PB6_{MCU}</text>
<text x="152.4" y="120.3">PB4_{MCU}</text>
<text x="171.3" y="120.3">PK3</text>
<text x="171.3" y="122.8">PK5</text>
<text x="171.3" y="125.4">PK7</text>
<text x="188" y="122.8">PK4</text>
<text x="188" y="120.3">PK2</text>
<text x="188" y="125.4">PK6</text>
<text x="217" y="124.1">PD1</text>
<text x="217.3" y="121.6">PJ0</text>
<text x="233.7" y="124.1">PL3</text>
<text x="233.7" y="121.6">PL2</text>
<text x="85.1" y="130.5">A1</text>
<text x="85.1" y="127.9">A2</text>
<text x="100.3" y="130.5">DB6</text>
<text x="100.3" y="127.9">DB5</text>
<text x="135.7" y="127.9">PH0</text>
<text x="135.7" y="130.5">PD2</text>
<text x="152.4" y="130.5">PD3</text>
<text x="152.4" y="127.9">PH1</text>
<text x="171.3" y="130.5">PC2</text>
<text x="171.3" y="127.9">PC4</text>
<text x="188" y="130.5">PC3</text>
<text x="188" y="127.9">PC5</text>
<text x="217" y="129.2">PD3</text>
<text x="217" y="126.7">PD2</text>
<text x="217.1" y="131.7">PE0</text>
<text x="233.7" y="131.7">PL6</text>
<text x="233.7" y="126.7">PL4</text>
<text x="233.7" y="129.2">PL5</text>
<text x="81.7" y="135.5">~{RESET}</text>
<text x="85.1" y="133">A0</text>
<text x="100.3" y="133">DB7</text>
<text x="100.3" y="135.5">PB0</text>
<text x="132.6" y="135.5">PA1_{MCU}</text>
<text x="135.7" y="133">PD0</text>
<text x="152.4" y="135.5">PA0_{MCU}</text>
<text x="152.4" y="133">PD1</text>
<text x="171.3" y="133">PC0</text>
<text x="171.3" y="135.5">PG2</text>
<text x="188" y="133">PC1</text>
<text x="188" y="135.5">PD7</text>
<text x="217.1" y="136.8">PE3</text>
<text x="217.1" y="134.3">PE1</text>
<text x="233.7" y="136.8">PH3</text>
<text x="233.7" y="134.3">PL7</text>
<text x="79" y="140.6">CS1_PB6</text>
<text x="79.5" y="138.1">IRQ_PB7</text>
<text x="100.3" y="143.2">PB3</text>
<text x="100.3" y="140.6">PB2</text>
<text x="100.3" y="138.1">PB1</text>
<text x="132.6" y="140.6">PA5_{MCU}</text>
<text x="132.6" y="143.2">PA7_{MCU}</text>
<text x="132.6" y="138.1">PA3_{MCU}</text>
<text x="152.4" y="138.1">PA2_{MCU}</text>
<text x="152.4" y="143.2">PA6_{MCU}</text>
<text x="152.4" y="140.6">PA4_{MCU}</text>
<text x="171.3" y="138.1">PG0</text>
<text x="171.5" y="143.2">PL4</text>
<text x="171.5" y="140.6">PL6</text>
<text x="188" y="138.1">PG1</text>
<text x="188" y="143.2">PL5</text>
<text x="188" y="140.6">PL7</text>
<text x="217.1" y="141.9">PE5</text>
<text x="217.1" y="139.4">PE4</text>
<text x="233.7" y="139.4">PH4</text>
<text x="233.7" y="141.9">PH5</text>
<text x="100.3" y="145.7">PB4</text>
<text x="135.7" y="145.7">PC6</text>
<text x="152.4" y="145.7">PC7</text>
<text x="171.5" y="145.7">PL2</text>
<text x="188" y="145.7">PL3</text>
<text x="217" y="144.4">PG2</text>
<text x="217" y="149.5">PC6</text>
<text x="217.3" y="147">PJ1</text>
<text x="233.7" y="149.5">PG5</text>
<text x="233.7" y="144.4">PH6</text>
<text x="233.7" y="147">PD7</text>
<text x="217" y="152.1">PC7</text>
<text x="233.7" y="152.1">PB5_{MCU}</text>
</g>
<g font-size="1.8" fill="#006464">
<text x="144.9" y="89.8">J2</text>
<text x="226.1" y="89.8">J4</text>
<text x="263" y="89.8">J5</text>
<text x="75.6" y="93.6">JP2</text>
<text x="78.9" y="94.8">Conn_02x20_Counter_Clockwise</text>
<text x="92.8" y="92.3">J1</text>
<text x="135.2" y="92.3">Conn_02x21_Odd_Even</text>
<text x="137.1" y="91">VBUS</text>
<text x="149.8" y="91">VBUS</text>
<text x="216.5" y="92.3">Conn_02x03_Odd_Even</text>
<text x="237.7" y="94.6">+5V</text>
<text x="253.3" y="92.3">Conn_02x03_Odd_Even</text>
<text x="272.3" y="95.9">+5V</text>
<text x="68.8" y="96.1">Jumper_2_Bridged</text>
<text x="121.8" y="98.7">+3V3</text>
<text x="127.5" y="96.1">+5V</text>
<text x="160.5" y="96.1">+5V</text>
<text x="165" y="98.7">+3V3</text>
<text x="70.4" y="103.7">GND</text>
<text x="132.6" y="103.7">GND</text>
<text x="155.4" y="103.7">GND</text>
<text x="170.8" y="105">Conn_02x16_Odd_Even</text>
<text x="180.4" y="102.5">J3</text>
<text x="231.2" y="106.2" transform="rotate(-90 231.2 106.2)">GND</text>
<text x="271.4" y="102.6" transform="rotate(-90 271.4 102.6)">GND</text>
<text x="212.2" y="119">Conn_02x12_Counter_Clockwise</text>
<text x="226.1" y="116.4">J6</text>
<text x="64" y="140.6">+5V</text>
<text x="71.8" y="141.8">JP1</text>
<text x="79" y="143.2">CS2_PB5</text>
</g>
<g font-size="1.8" fill="#a90000">
<text x="140.9" y="95">1</text>
<text x="149.8" y="95">2</text>
<text x="222.2" y="95">1</text>
<text x="231.1" y="95">2</text>
<text x="259" y="95">1</text>
<text x="267.9" y="95">2</text>
<text x="88.8" y="97.5">1</text>
<text x="88.8" y="100.1">2</text>
<text x="97.1" y="100.1">39</text>
<text x="97.1" y="97.5">40</text>
<text x="140.9" y="97.5">3</text>
<text x="140.9" y="100.1">5</text>
<text x="149.8" y="97.5">4</text>
<text x="149.8" y="100.1">6</text>
<text x="222.2" y="97.5">3</text>
<text x="222.2" y="100.1">5</text>
<text x="231.1" y="97.5">4</text>
<text x="231.1" y="100.1">6</text>
<text x="259" y="97.5">3</text>
<text x="259" y="100.1">5</text>
<text x="267.9" y="97.5">4</text>
<text x="267.9" y="100.1">6</text>
<text x="88.8" y="102.6">3</text>
<text x="88.8" y="105.2">4</text>
<text x="88.8" y="107.7">5</text>
<text x="97.1" y="107.7">36</text>
<text x="97.1" y="105.2">37</text>
<text x="97.1" y="102.6">38</text>
<text x="140.3" y="107.7">11</text>
<text x="140.9" y="102.6">7</text>
<text x="140.9" y="105.2">9</text>
<text x="149.2" y="105.2">10</text>
<text x="149.2" y="107.7">12</text>
<text x="149.8" y="102.6">8</text>
<text x="176.5" y="107.7">1</text>
<text x="185.3" y="107.7">2</text>
<text x="88.8" y="110.2">6</text>
<text x="88.8" y="112.8">7</text>
<text x="97.1" y="112.8">34</text>
<text x="97.1" y="110.2">35</text>
<text x="140.3" y="110.2">13</text>
<text x="140.3" y="112.8">15</text>
<text x="149.2" y="110.2">14</text>
<text x="149.2" y="112.8">16</text>
<text x="176.5" y="110.2">3</text>
<text x="176.5" y="112.8">5</text>
<text x="185.3" y="110.2">4</text>
<text x="185.3" y="112.8">6</text>
<text x="88.8" y="115.3">8</text>
<text x="88.8" y="117.9">9</text>
<text x="97.1" y="117.9">32</text>
<text x="97.1" y="115.3">33</text>
<text x="140.3" y="115.3">17</text>
<text x="140.3" y="117.9">19</text>
<text x="149.2" y="115.3">18</text>
<text x="149.2" y="117.9">20</text>
<text x="176.5" y="115.3">7</text>
<text x="176.5" y="117.9">9</text>
<text x="184.7" y="117.9">10</text>
<text x="185.3" y="115.3">8</text>
<text x="88.2" y="120.4">10</text>
<text x="88.2" y="122.9">11</text>
<text x="88.2" y="125.5">12</text>
<text x="97.1" y="125.5">29</text>
<text x="97.1" y="122.9">30</text>
<text x="97.1" y="120.4">31</text>
<text x="140.3" y="120.4">21</text>
<text x="140.3" y="122.9">23</text>
<text x="140.3" y="125.5">25</text>
<text x="149.2" y="120.4">22</text>
<text x="149.2" y="122.9">24</text>
<text x="149.2" y="125.5">26</text>
<text x="175.9" y="120.4">11</text>
<text x="175.9" y="122.9">13</text>
<text x="175.9" y="125.5">15</text>
<text x="184.7" y="120.4">12</text>
<text x="184.7" y="122.9">14</text>
<text x="184.7" y="125.5">16</text>
<text x="222.2" y="121.7">1</text>
<text x="222.2" y="124.2">2</text>
<text x="230.5" y="124.2">25</text>
<text x="230.5" y="121.7">26</text>
<text x="88.2" y="128">13</text>
<text x="88.2" y="130.6">14</text>
<text x="97.1" y="130.6">27</text>
<text x="97.1" y="128">28</text>
<text x="140.3" y="128">27</text>
<text x="140.3" y="130.6">29</text>
<text x="149.2" y="128">28</text>
<text x="149.2" y="130.6">30</text>
<text x="175.9" y="128">17</text>
<text x="175.9" y="130.6">19</text>
<text x="184.7" y="128">18</text>
<text x="184.7" y="130.6">20</text>
<text x="222.2" y="126.7">3</text>
<text x="222.2" y="129.3">4</text>
<text x="222.2" y="131.8">5</text>
<text x="230.5" y="131.8">22</text>
<text x="230.5" y="129.3">23</text>
<text x="230.5" y="126.7">24</text>
<text x="88.2" y="133.1">15</text>
<text x="88.2" y="135.6">16</text>
<text x="97.1" y="135.6">25</text>
<text x="97.1" y="133.1">26</text>
<text x="140.3" y="133.1">31</text>
<text x="140.3" y="135.6">33</text>
<text x="149.2" y="133.1">32</text>
<text x="149.2" y="135.6">34</text>
<text x="175.9" y="133.1">21</text>
<text x="175.9" y="135.6">23</text>
<text x="184.7" y="133.1">22</text>
<text x="184.7" y="135.6">24</text>
<text x="222.2" y="134.4">6</text>
<text x="222.2" y="136.9">7</text>
<text x="230.5" y="136.9">20</text>
<text x="230.5" y="134.4">21</text>
<text x="88.2" y="138.2">17</text>
<text x="88.2" y="140.7">18</text>
<text x="88.2" y="143.3">19</text>
<text x="97.1" y="143.3">22</text>
<text x="97.1" y="140.7">23</text>
<text x="97.1" y="138.2">24</text>
<text x="140.3" y="138.2">35</text>
<text x="140.3" y="140.7">37</text>
<text x="140.3" y="143.3">39</text>
<text x="149.2" y="138.2">36</text>
<text x="149.2" y="140.7">38</text>
<text x="149.2" y="143.3">40</text>
<text x="175.9" y="138.2">25</text>
<text x="175.9" y="140.7">27</text>
<text x="175.9" y="143.3">29</text>
<text x="184.7" y="138.2">26</text>
<text x="184.7" y="140.7">28</text>
<text x="184.7" y="143.3">30</text>
<text x="222.2" y="139.4">8</text>
<text x="222.2" y="142">9</text>
<text x="230.5" y="142">18</text>
<text x="230.5" y="139.4">19</text>
<text x="88.2" y="145.8">20</text>
<text x="97.1" y="145.8">21</text>
<text x="140.3" y="145.8">41</text>
<text x="149.2" y="145.8">42</text>
<text x="175.9" y="145.8">31</text>
<text x="184.7" y="145.8">32</text>
<text x="221.6" y="144.5">10</text>
<text x="221.6" y="147.1">11</text>
<text x="221.6" y="149.6">12</text>
<text x="230.5" y="149.6">15</text>
<text x="230.5" y="147.1">16</text>
<text x="230.5" y="144.5">17</text>
<text x="221.6" y="152.1">13</text>
<text x="230.5" y="152.1">14</text>
</g>
</svg>
